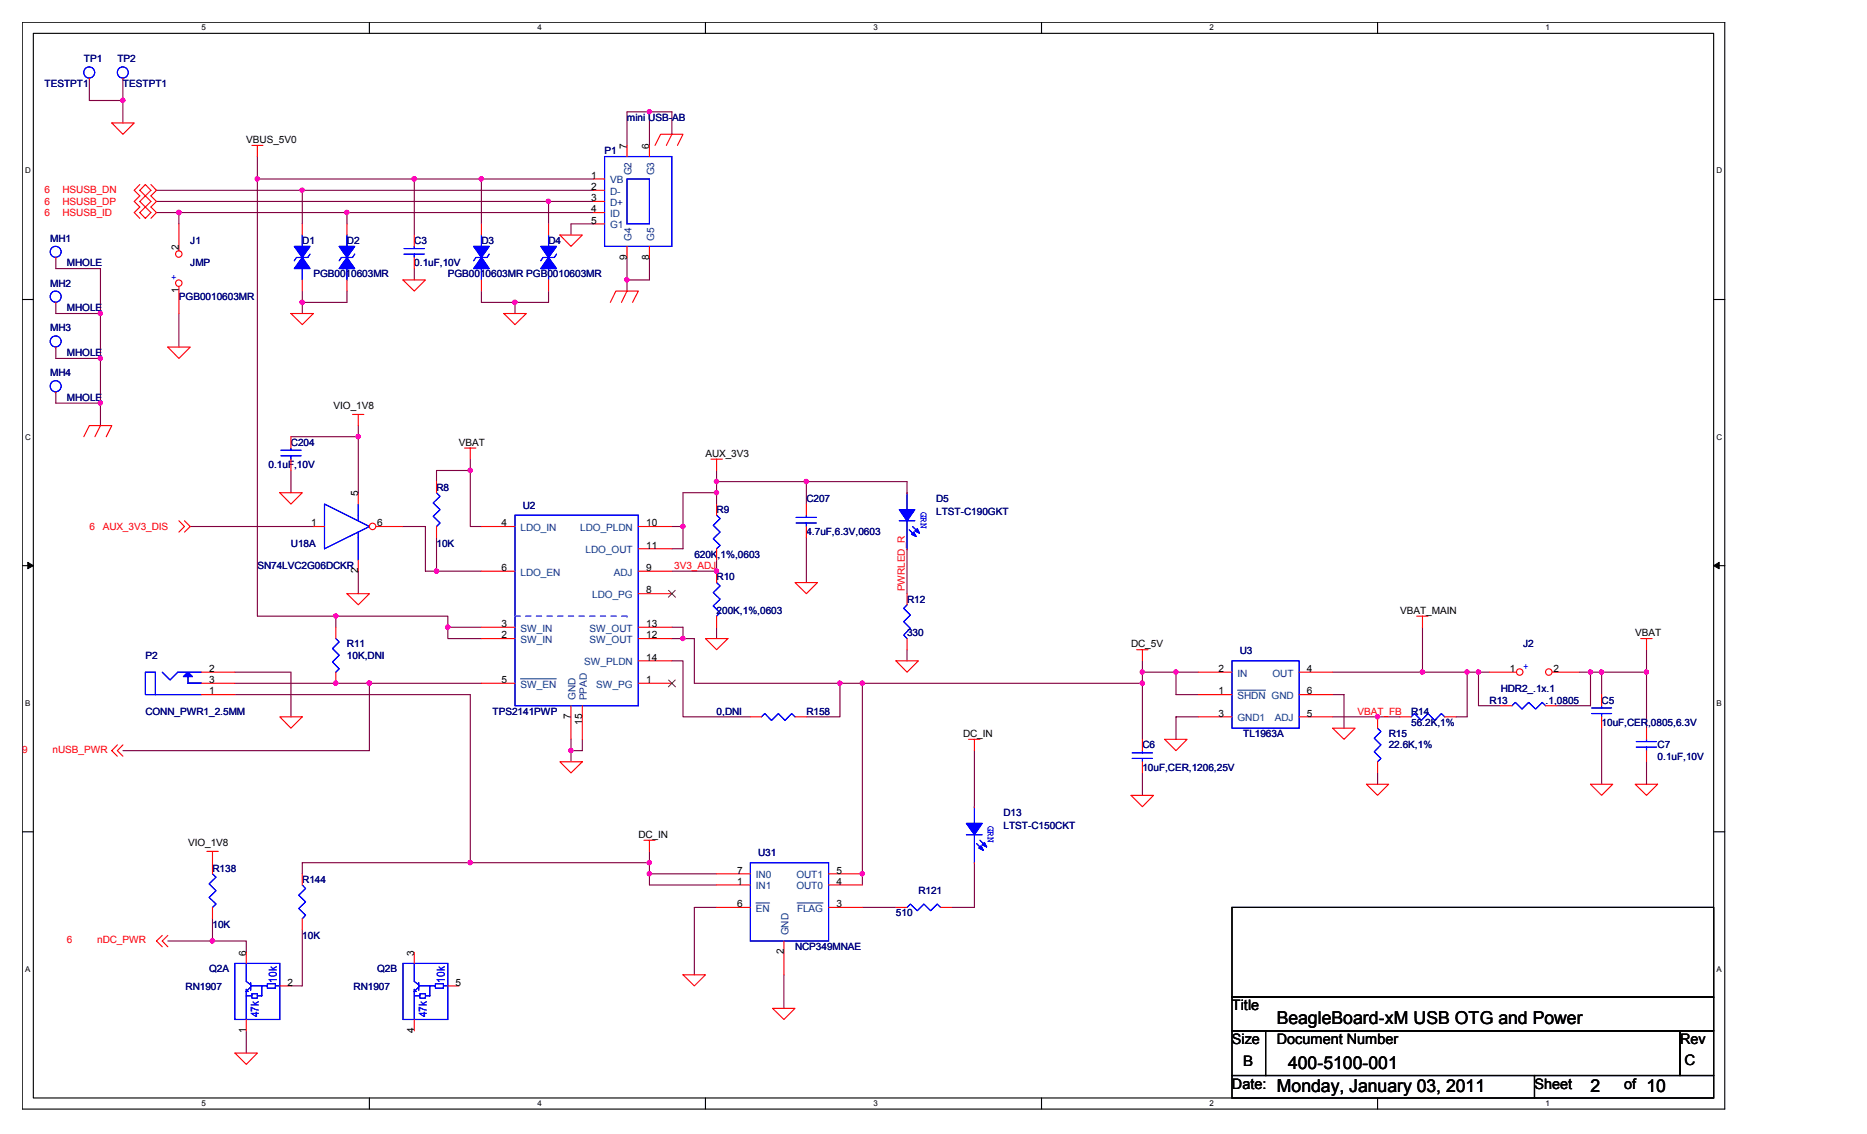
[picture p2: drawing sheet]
<svg xmlns="http://www.w3.org/2000/svg" width="356mm" height="216mm" viewBox="0 0 356 216" stroke-linecap="round" stroke-linejoin="round" font-family="sans-serif">
<path d="M4.2 4.2h324.3v207h-324.3zM6.3 6.3h320.1v202.7h-320.1z" fill="none" stroke="#000" stroke-width=".21"/>
<g fill="#fff">
<path d="M38.4 4.4h.8v1.7h-.8z"/>
<path d="M38.4 209.3h.8v1.6h-.8z"/>
</g>
<path d="M70.4 4.2v2.1M70.4 209v2.2" fill="none" stroke="#000" stroke-width=".21"/>
<g fill="#fff">
<path d="M102.4 4.4h.8v1.7h-.8z"/>
<path d="M102.4 209.3h.8v1.6h-.8z"/>
</g>
<path d="M134.4 4.2v2.1M134.4 209v2.2" fill="none" stroke="#000" stroke-width=".21"/>
<g fill="#fff">
<path d="M166.4 4.4h.8v1.7h-.8z"/>
<path d="M166.4 209.3h.8v1.6h-.8z"/>
</g>
<path d="M198.4 4.2v2.1M198.4 209v2.2" fill="none" stroke="#000" stroke-width=".21"/>
<g fill="#fff">
<path d="M230.4 4.4h.8v1.7h-.8z"/>
<path d="M230.4 209.3h.8v1.6h-.8z"/>
</g>
<path d="M262.4 4.2v2.1M262.4 209v2.2" fill="none" stroke="#000" stroke-width=".21"/>
<g fill="#fff">
<path d="M294.4 4.4h.8v1.7h-.8z"/>
<path d="M294.4 209.3h.8v1.6h-.8z"/>
<path d="M4.8 31.7h1v1.7h-1z"/>
<path d="M326.9 31.7h1.1v1.7h-1.1z"/>
<path d="M4.8 82.3h1v1.7h-1z"/>
<path d="M326.9 82.3h1.1v1.7h-1.1z"/>
</g>
<path d="M4.2 57h2.1M326.4 57h2.1" fill="none" stroke="#000" stroke-width=".21"/>
<g fill="#fff">
<path d="M4.8 133h1v1.7h-1z"/>
<path d="M326.9 133h1v1.7h-1z"/>
</g>
<path d="M4.2 107.7h2.1M326.4 107.7h2.1" fill="none" stroke="#000" stroke-width=".21"/>
<path d="M5.3 107.1l1 .6-1 .6zM326.4 107.7l1-.6v1.2z" fill="#000" stroke="#000" stroke-width=".19"/>
<g fill="#fff">
<path d="M4.8 183.7h1v1.7h-1z"/>
<path d="M326.9 183.7h1v1.7h-1z"/>
</g>
<path d="M4.2 158.4h2.1M326.4 158.4h2.1M234.7 172.8h91.7v17h-91.7zM234.7 189.8h91.7v6.5h-91.7zM234.7 196.3h6.3v8.5h-6.3zM241 196.3h79v8.5h-79zM320 196.3h6.4v8.5h-6.4zM234.7 204.8h57.6v4.2h-57.6zM292.3 204.8h34.1v4.2h-34.1z" fill="none" stroke="#000" stroke-width=".21"/>
<g fill="none" stroke="#800040" stroke-width=".21">
<path d="M17 14.9v4.2h6.4M23.4 14.9v8.5M29.8 38.4h83.2M29.8 36.2h83.2M49 29.8v87.5h15M49 34.1h64M57.6 36.2v6.4M78.9 34.1v10.6M91.7 34.1v8.5M104.5 38.4v4.2M123.7 21.3v6.4M128 25.6v-4.3h-8.6v6.4"/>
<path d="M10.6 49v2.1h8.5v29.9M10.6 57.6v2.1h8.5M29.8 40.5h83.2M34.1 40.5v2.1M34.1 59.7v6.4M57.6 55.4v4.3M66.1 40.5v2.1M66.1 55.4v2.2h-8.5M78.9 51.1v2.2M91.7 55.4v2.2h12.8v-2.2M98.1 57.6v2.1M113 42.6h-4.2v2.1"/>
<path d="M119.4 49v6.4M123.7 49v4.3h-4.3M10.6 66.1v2.1h8.5M10.6 74.6v2.1h8.5M55.4 89.6v4.2M55.4 83.1h12.8M68.2 81v12.8M89.6 89.6v10.6h2.1M89.6 89.6h-6.5v2.1M89.6 87.4v2.2M136.5 89.6v2.1h17.1M136.5 93.8h-6.4v10.7h-2.1"/>
<path d="M136.5 91.7v4.3M153.6 91.7h19.2v2.1M153.6 91.7v4.3M36.2 100.2h23.5M64 117.3h21.3v2.1M64 117.3v2.1M68.2 108.8v4.2M76.7 100.2h4.3v8.6h10.7M83.1 102.4v6.4M85.3 119.4v2.2h6.4M85.3 119.4h6.4M128 119.4h2.1v2.2"/>
<path d="M128 100.2h2.1M128 108.8h8.5M136.5 106.6v4.3M136.5 119.4v2.2M153.6 102.4v8.5M172.8 104.5v8.5M270.9 119.4v8.6M44.7 128h10.7v8.5M44.7 132.2h44.9v32.1M44.7 130.1h47M70.4 130.1v12.8h-47M128 125.8h2.1v10.7h12.8"/>
<path d="M128 121.6h4.2v8.5h27.8v6.4h-6.4M160 130.1h57.6M164.3 130.1v38.4M172.8 123.7v2.1M217.6 128h10.7M217.6 125.8v15M224 128v4.2h4.3M228.3 136.5h-4.3v4.3M253.8 128h29.9M253.8 136.5h12.9M253.8 132.2h2.2v6.4M279.4 128v8.5h-2.1"/>
<path d="M281.6 128v6.4h4.2M300.8 128h12.8M302.9 128v6.4h-6.4M305.1 128v4.2M305.1 138.6v10.7M313.6 123.7v14.9M108.8 140.8v4.2M110.9 140.8v2.1h-2.1M185.6 142.9v10.7M217.6 147.2v4.2M262.4 147.2v2.1M313.6 145v4.3"/>
<path d="M32 179.2h8.5M40.5 179.2h6.4v2.1M40.5 174.9v4.3M57.6 177v10.7h-2.2M123.7 162.1v6.4h12.8M123.7 164.3h-66.1v2.1M123.7 166.4h12.8M136.5 172.8h-4.3v12.8M164.3 172.8h6.3M185.6 164.3v8.5h-4.3M46.9 196.3v4.2M149.3 185.6v6.4"/>
</g>
<g fill="#f0f" stroke="#f0f" stroke-width=".21">
<circle cx="130.1" cy="100.2" r=".4"/>
<circle cx="104.5" cy="38.3" r=".4"/>
<circle cx="66.1" cy="40.4" r=".4"/>
<circle cx="57.5" cy="36.2" r=".4"/>
<circle cx="49" cy="34.1" r=".4"/>
<circle cx="119.4" cy="53.3" r=".4"/>
<circle cx="78.9" cy="34.1" r=".4"/>
<circle cx="91.7" cy="34.1" r=".4"/>
<circle cx="313.6" cy="127.9" r=".4"/>
<circle cx="305" cy="127.9" r=".4"/>
<circle cx="130.1" cy="121.6" r=".4"/>
<circle cx="123.7" cy="21.3" r=".4"/>
<circle cx="98.1" cy="57.5" r=".4"/>
<circle cx="23.4" cy="19.1" r=".4"/>
<circle cx="57.5" cy="57.5" r=".4"/>
<circle cx="262.4" cy="136.5" r=".4"/>
<circle cx="224" cy="127.9" r=".4"/>
<circle cx="70.3" cy="130.1" r=".4"/>
<circle cx="63.9" cy="130.1" r=".4"/>
<circle cx="34.1" cy="40.4" r=".4"/>
<circle cx="89.6" cy="89.6" r=".4"/>
<circle cx="302.9" cy="127.9" r=".4"/>
<circle cx="108.7" cy="142.9" r=".4"/>
<circle cx="85.3" cy="119.4" r=".4"/>
<circle cx="63.9" cy="117.3" r=".4"/>
<circle cx="19.1" cy="76.7" r=".4"/>
<circle cx="19.1" cy="59.7" r=".4"/>
<circle cx="19.1" cy="68.2" r=".4"/>
<circle cx="281.6" cy="127.9" r=".4"/>
<circle cx="279.4" cy="127.9" r=".4"/>
<circle cx="83.1" cy="108.7" r=".4"/>
<circle cx="270.9" cy="127.9" r=".4"/>
<circle cx="136.5" cy="93.8" r=".4"/>
<circle cx="136.5" cy="108.7" r=".4"/>
<circle cx="153.6" cy="91.7" r=".4"/>
<circle cx="68.2" cy="83.1" r=".4"/>
<circle cx="136.5" cy="91.7" r=".4"/>
<circle cx="89.6" cy="164.2" r=".4"/>
<circle cx="217.6" cy="130.1" r=".4"/>
<circle cx="164.2" cy="130.1" r=".4"/>
<circle cx="217.6" cy="127.9" r=".4"/>
<circle cx="40.4" cy="179.1" r=".4"/>
<circle cx="164.2" cy="166.3" r=".4"/>
<circle cx="160" cy="130.1" r=".4"/>
<circle cx="123.7" cy="166.3" r=".4"/>
<circle cx="123.7" cy="164.2" r=".4"/>
</g>
<g fill="none" stroke="#f00" stroke-width=".21">
<path d="M23.4 14.9h.1M21.3 23.4h4.3l-2.2 2.2zM26.6 35.1l-1 1.1 1 1.1-1 1.1 1 1-1 1.1 1 1.1M27.7 39.4l1 1.1-1 1.1-1.1-1.1zM27.7 35.1l1 1.1-1 1.1-1.1-1.1zM27.7 37.3l1 1.1-1 1M27.7 37.3l-1.1 1.1 1.1 1M28.7 35.1l1.1 1.1-1.1 1.1 1.1 1.1-1.1 1 1.1 1.1-1.1 1.1M48 27.7h2.1M49 27.7v2.1M124.8 27.7l1-2.1h4.3l-1.1 2.1M128 25.6l-1.1 2.1"/>
<path d="M55.4 59.7h4.3l-2.1 2.1zM76.7 53.3h4.3l-2.1 2.1zM96 59.7h4.2l-2.1 2.1zM106.6 44.7h4.3l-2.1 2.2zM116.2 57.6l1.1-2.2h4.3l-1.1 2.2M119.4 55.4l-1 2.2M32 66.1h4.2l-2.1 2.1zM67.1 78.9h2.2M68.2 78.9v2.1M16 83.1l1-2.1h4.3l-1.1 2.1M19.1 81l-1 2.1M34.1 99.1l1 1.1-1 1.1"/>
<path d="M35.1 99.1l1.1 1.1-1.1 1.1M53.3 93.8h4.3l-2.2 2.2zM88.5 85.3h2.1M89.6 85.3v2.1M135.4 87.4h2.2M136.5 87.4v2.2M153.6 96v2.1M66.1 113h4.3l-2.2 2.1zM151.4 110.9h4.3l-2.1 2.1zM153.6 100.2v2.2M172.8 113v2.1M269.8 117.3h2.2"/>
<path d="M270.9 117.3v2.1M53.3 136.5h4.3l-2.2 2.1zM134.4 121.6h4.2l-2.1 2.1zM170.6 125.8h4.3l-2.1 2.2zM172.8 121.6v2.1M216.5 123.7h2.2M217.6 123.7v2.1M253.8 138.6h4.3l-2.1 2.2zM312.5 121.6h2.2M313.6 121.6v2.1M22.4 141.8l-1.1 1.1 1.1 1.1M23.4 141.8l-1 1.1 1 1.1"/>
<path d="M106.6 145h4.3l-2.1 2.2zM122.6 160h2.2M123.7 160v2.1M184.5 140.8h2.1M185.6 140.8v2.1M215.4 151.4h4.3l-2.1 2.2zM221.8 140.8h4.3l-2.1 2.1zM260.3 149.3h4.2l-2.1 2.1zM302.9 149.3h4.3l-2.1 2.1zM311.4 149.3h4.3l-2.1 2.1zM30.9 178.1l-1.1 1.1 1.1 1.1M32 178.1l-1.1 1.1 1.1 1.1"/>
<path d="M39.4 162.1h2.2M40.5 162.1v2.2M78.9 181.3v2.1M78.9 194.1v2.2M85.3 187.7h2.1M130.1 185.6h4.3l-2.2 2.1zM147.2 192h4.2l-2.1 2.1zM44.7 200.5h4.3l-2.1 2.1z"/>
</g>
<g fill="none" stroke="#00f" stroke-width=".21">
<path d="M151.6 99.6h3.9M151.6 98.5h3.9M153.6 98.1v.4M153.6 99.6v.6M172.8 115.1l-.7 .7 1.3 1.3-1.3 1.3 1.3 1.2-1.3 1.3 .7 .7M76.7 183.4h8.6v10.7h-8.6zM78.9 183.4v3.5l.9 .6M78.9 188.3v5.8M78.9 189.6h1.1M79.8 187.9l-.9 .9h.4M79.8 187.1v1.5M79.8 187.7h3.1"/>
<path d="M80 189.2h1v.8h-1zM81.9 187.7v1.9h-.9M82.9 187.3h1.6v.8h-1.6zM84.5 187.7h.8"/>
<circle cx="23.4" cy="13.8" r="1.05"/>
</g>
<circle cx="289.5" cy="127.9" r=".62" fill="#fff" stroke="#f00" stroke-width=".21"/>
<path d="M283.7 128h5.1" fill="none" stroke="#f00" stroke-width=".21"/>
<circle cx="295" cy="127.9" r=".62" fill="#fff" stroke="#f00" stroke-width=".21"/>
<g fill="none" stroke="#f00" stroke-width=".21">
<path d="M17 14.9h.1M10.6 49h.1M57.6 42.6v2.1M57.6 53.3v2.1M10.6 74.6h.1M55.4 83.1v2.2M55.4 87.4v2.2M172.8 93.8h.1M136.5 108.8v2.1M136.5 117.3v2.1M172.8 104.5h.1M266.7 136.5h2.1"/>
<path d="M275.2 136.5h2.1M285.8 134.4h2.2M294.4 134.4h2.1M295.7 128h5.1M313.6 138.6v2.2M217.6 140.8v2.1M217.6 145v2.2M313.6 142.9v2.1"/>
</g>
<g fill="none" stroke="#00f" stroke-width=".21">
<path d="M57.6 44.7v2.2M57.6 51.1v2.2M59.1 48.4l-.5 .6h-2.1l-.5 .7M53.5 86.8h3.9M53.5 85.7h3.9M55.4 85.3v.4M55.4 86.8v.6M171.3 99.1h2.9M172.8 93.8v10.7M136.5 110.9l.7 .6-1.4 1.3 1.4 1.3-1.4 1.3 1.4 1.3-.7 .6M173.2 100.9l1.3 1.2M173.8 100.2l1.3 1.3"/>
<path d="M268.8 136.5l.6-.7 1.3 1.4 1.3-1.4 1.3 1.4 1.2-1.4 .7 .7M288 134.4l.6-.7 1.3 1.3 1.3-1.3 1.3 1.3 1.3-1.3 .6 .7M215.6 144.4h3.9M215.6 143.3h3.9M217.6 142.9v.4M217.6 144.4v.6M311.7 142.2h3.8M311.7 141.2h3.8M313.6 140.8v.4M313.6 142.2v.7"/>
<circle cx="17" cy="13.8" r="1.05"/>
<circle cx="10.6" cy="47.9" r="1.04"/>
<circle cx="10.6" cy="73.5" r="1.05"/>
</g>
<g fill="#00f" stroke="#00f" stroke-width=".21">
<path d="M57.6 49l1.5 2.1h-3.1z" fill-rule="evenodd"/>
<path d="M56 46.9h3.1l-1.5 2.1z" fill-rule="evenodd"/>
<path d="M57.6 49l1.5 2.1h-3.1z" fill-rule="evenodd"/>
<path d="M56 46.9h3.1l-1.5 2.1z" fill-rule="evenodd"/>
<path d="M174 101.3l.5 .8-.9-.4z" fill-rule="evenodd"/>
<path d="M174.2 101.1l.5-.4 .4 .8z" fill-rule="evenodd"/>
<path d="M171.3 97h2.9l-1.4 2.1z" fill-rule="evenodd"/>
<path d="M174 101.3l.5 .8-.9-.4z" fill-rule="evenodd"/>
<path d="M174.2 101.1l.5-.4 .4 .8z" fill-rule="evenodd"/>
<path d="M171.3 97h2.9l-1.4 2.1z" fill-rule="evenodd"/>
</g>
<circle cx="34.1" cy="53.9" r=".62" fill="#fff" stroke="#f00" stroke-width=".21"/>
<path d="M34.1 54.6v5.1" fill="none" stroke="#f00" stroke-width=".21"/>
<circle cx="34.1" cy="48.4" r=".62" fill="#fff" stroke="#f00" stroke-width=".21"/>
<g fill="none" stroke="#f00" stroke-width=".21">
<path d="M113 36.2h2.1M113 38.4h2.1M113 34.1h2.1M119.4 27.7v2.1M123.7 27.7v2.1M10.6 57.6h.1M34.1 42.6v5.2M66.1 42.6v2.1M66.1 53.3v2.1M78.9 44.7v2.2M78.9 49v2.1M91.7 42.6v2.1"/>
<path d="M91.7 53.3v2.1M104.5 42.6v2.1M104.5 53.3v2.1M113 40.5h2.1M113 42.6h2.1M119.4 46.9v2.1M123.7 46.9v2.1M68.2 93.8v2.2M136.5 96v2.1M59.7 100.2h2.1M68.2 106.6v2.2M91.7 100.2h6.4"/>
<path d="M91.7 108.8h6.4M91.7 119.4h6.4M121.6 100.2h6.4M121.6 108.8h6.4M121.6 104.5h6.4M121.6 113h6.4M121.6 119.4h6.4M136.5 104.5v2.1M91.7 121.6h6.4M91.7 130.1h6.4M108.8 134.4v6.4M110.9 134.4v6.4"/>
<path d="M121.6 121.6h6.4M121.6 125.8h6.4M121.6 130.1h6.4M142.9 136.5h2.1M151.4 136.5h2.2M262.4 136.5v2.1M185.6 153.6h.1M262.4 145v2.2M40.5 164.3v2.1M40.5 172.8v2.1M57.6 166.4v2.1M57.6 174.9v2.1"/>
<path d="M136.5 166.4h6.4M136.5 168.5h6.4M136.5 172.8h6.4M149.3 179.2v6.4M157.8 166.4h6.5M157.8 168.5h6.5M157.8 172.8h6.5M170.6 172.8h2.2M179.2 172.8h2.1M185.6 164.3h.1"/>
</g>
<g fill="none" stroke="#00f" stroke-width=".21">
<path d="M115.1 29.8h12.9v17.1h-12.9zM119.4 34.1h4.3v8.5h-4.3zM66.1 44.7v2.2M66.1 51.1v2.2M67.6 48.4l-.5 .6h-2.1l-.4 .7M77 48.4h3.8M77 47.3h3.8M78.9 46.9v.4M78.9 48.4v.6M91.7 44.7v2.2M91.7 51.1v2.2M93.2 48.4l-.4 .6h-2.2l-.4 .7"/>
<path d="M104.5 44.7v2.2M104.5 51.1v2.2M106 48.4l-.4 .6h-2.2l-.4 .7M61.8 96l8.6 4.2-8.6 4.3zM68.2 96v3.1M98.1 98.1h23.5v36.3h-23.5zM136.5 98.1l.7 .6-1.4 1.3 1.4 1.3-1.4 1.3 1.4 1.2-.7 .7M68.2 101.3v5.3M145 136.5l.7-.7 1.2 1.4 1.4-1.4 1.2 1.4 1.3-1.4 .6 .7M262.4 138.6l.6 .7-1.3 1.2 1.3 1.3-1.3 1.3 1.3 1.3-.6 .6M184.1 158.9h3M185.6 153.6v10.7"/>
<path d="M186.6 160l1.3 1.2M40.5 166.4l.6 .6-1.3 1.3 1.3 1.3-1.3 1.3 1.3 1.2-.6 .7M57.6 168.5l.6 .7-1.3 1.2 1.3 1.3-1.3 1.3 1.3 1.2-.6 .7M142.9 164.3h14.9v14.9h-14.9zM172.8 172.8l.6-.7 1.3 1.3 1.3-1.3 1.2 1.3 1.3-1.3 .7 .7M186 160.6l1.3 1.3"/>
<circle cx="10.6" cy="56.5" r="1.05"/>
</g>
<path d="M98.1 117.3h21.3M119.4 117.3h.1" fill="none" stroke="#fff" stroke-width=".19" stroke-dasharray="1 1 1 1 1 1 1 1"/>
<path d="M98.1 117.3h21.3M119.4 117.3h.1" fill="none" stroke="#00f" stroke-width=".19" stroke-dasharray="1 1 1 1 1 1 1 1"/>
<path d="M127.3 112.4l1.4 1.3M128.6 112.4l-1.3 1.3M127.3 129.5l1.4 1.3M128.6 129.5l-1.3 1.3" fill="none" stroke="#804000" stroke-width=".19"/>
<path d="M99.1 129.2h6.9M144 171.9h2.6M151.8 171.9h5" fill="none" stroke="#004080" stroke-width=".19"/>
<g fill="#00f" stroke="#00f" stroke-width=".21">
<path d="M66.1 49l1.5 2.1h-3z" fill-rule="evenodd"/>
<path d="M64.6 46.9h3l-1.5 2.1z" fill-rule="evenodd"/>
<path d="M66.1 49l1.5 2.1h-3z" fill-rule="evenodd"/>
<path d="M64.6 46.9h3l-1.5 2.1z" fill-rule="evenodd"/>
<path d="M91.7 49l1.5 2.1h-3z" fill-rule="evenodd"/>
<path d="M90.2 46.9h3l-1.5 2.1z" fill-rule="evenodd"/>
<path d="M91.7 49l1.5 2.1h-3z" fill-rule="evenodd"/>
<path d="M90.2 46.9h3l-1.5 2.1z" fill-rule="evenodd"/>
<path d="M104.5 49l1.5 2.1h-3z" fill-rule="evenodd"/>
<path d="M103 46.9h3l-1.5 2.1z" fill-rule="evenodd"/>
<path d="M104.5 49l1.5 2.1h-3z" fill-rule="evenodd"/>
<path d="M103 46.9h3l-1.5 2.1z" fill-rule="evenodd"/>
<path d="M186.4 161.5l.5-.5 .4 .9z" fill-rule="evenodd"/>
<path d="M187.1 160.8l.4-.4 .4 .8z" fill-rule="evenodd"/>
<path d="M184.1 156.8h3l-1.5 2.1z" fill-rule="evenodd"/>
<path d="M186.4 161.5l.5-.5 .4 .9z" fill-rule="evenodd"/>
<path d="M187.1 160.8l.4-.4 .4 .8z" fill-rule="evenodd"/>
<path d="M184.1 156.8h3l-1.5 2.1z" fill-rule="evenodd"/>
</g>
<circle cx="71" cy="100.2" r=".62" fill="#fff" stroke="#f00" stroke-width=".21"/>
<g fill="none" stroke="#f00" stroke-width=".21">
<path d="M10.6 66.1h.1M83.1 91.7v2.1M64 119.4v2.2M71.6 100.2h5.1M83.1 100.2v2.2M38.4 128h6.3M38.4 130.1h6.3M38.4 132.2h6.3M64 128v2.1M228.3 128h6.4M228.3 132.2h6.4M228.3 136.5h6.4"/>
<path d="M247.4 128h6.4M247.4 132.2h6.4M247.4 136.5h6.4M305.1 132.2v2.2M305.1 136.5v2.1M46.9 181.3v2.1M46.9 194.1v2.2M53.3 187.7h2.1"/>
</g>
<g fill="none" stroke="#00f" stroke-width=".21">
<path d="M83.1 93.8l.7 .7-1.3 1.3 1.3 1.2-1.3 1.3 1.3 1.3-.7 .6M27.7 128h1.9v4.2h-1.9zM29.6 132.2h8.8M30.9 128l1.5 1.5 1.5-1.5h4.5M35.8 128.8v1.3h2.6h-2.6M64 121.6l.6 .6-1.3 1.3 1.3 1.3-1.3 1.2 1.3 1.3-.6 .7M234.7 125.8h12.7v12.8h-12.7zM303.1 135.8h3.9M303.1 134.8h3.9M305.1 134.4v.4M305.1 135.8v.7M44.7 183.4h8.6v10.7h-8.6z"/>
<path d="M46.9 183.4v3.5l.9 .6M46.9 188.3v5.8M46.9 189.6h1.1M47.8 187.9l-.9 .9h.4M47.8 187.1v1.5M47.8 187.7h3.1M48 189.2h1v.8h-1zM49.9 187.7v1.9h-.9M50.9 187.3h1.6v.8h-1.6zM52.5 187.7h.8"/>
<circle cx="10.6" cy="65" r="1.04"/>
</g>
<g fill="#00f" stroke="#00f" stroke-width=".21">
<path d="M34.9 128.8l.9-.8 .9 .8z" fill-rule="evenodd"/>
<path d="M34.9 128.8l.9-.8 .9 .8z" fill-rule="evenodd"/>
</g>
<path d="M235.7 131.4h5.3" fill="none" stroke="#004080" stroke-width=".19"/>
<g fill="#f0f" stroke="#f0f" stroke-width=".21">
<circle cx="130.1" cy="100.2" r=".4"/>
<circle cx="104.5" cy="38.3" r=".4"/>
<circle cx="66.1" cy="40.4" r=".4"/>
<circle cx="57.5" cy="36.2" r=".4"/>
<circle cx="49" cy="34.1" r=".4"/>
<circle cx="119.4" cy="53.3" r=".4"/>
<circle cx="78.9" cy="34.1" r=".4"/>
<circle cx="91.7" cy="34.1" r=".4"/>
<circle cx="313.6" cy="127.9" r=".4"/>
<circle cx="305" cy="127.9" r=".4"/>
<circle cx="130.1" cy="121.6" r=".4"/>
<circle cx="123.7" cy="21.3" r=".4"/>
<circle cx="98.1" cy="57.5" r=".4"/>
<circle cx="23.4" cy="19.1" r=".4"/>
<circle cx="57.5" cy="57.5" r=".4"/>
<circle cx="262.4" cy="136.5" r=".4"/>
<circle cx="224" cy="127.9" r=".4"/>
<circle cx="70.3" cy="130.1" r=".4"/>
<circle cx="63.9" cy="130.1" r=".4"/>
<circle cx="34.1" cy="40.4" r=".4"/>
<circle cx="89.6" cy="89.6" r=".4"/>
<circle cx="302.9" cy="127.9" r=".4"/>
<circle cx="108.7" cy="142.9" r=".4"/>
<circle cx="85.3" cy="119.4" r=".4"/>
<circle cx="63.9" cy="117.3" r=".4"/>
<circle cx="19.1" cy="76.7" r=".4"/>
<circle cx="19.1" cy="59.7" r=".4"/>
<circle cx="19.1" cy="68.2" r=".4"/>
<circle cx="281.6" cy="127.9" r=".4"/>
<circle cx="279.4" cy="127.9" r=".4"/>
<circle cx="83.1" cy="108.7" r=".4"/>
<circle cx="270.9" cy="127.9" r=".4"/>
<circle cx="136.5" cy="93.8" r=".4"/>
<circle cx="136.5" cy="108.7" r=".4"/>
<circle cx="153.6" cy="91.7" r=".4"/>
<circle cx="68.2" cy="83.1" r=".4"/>
<circle cx="136.5" cy="91.7" r=".4"/>
<circle cx="89.6" cy="164.2" r=".4"/>
<circle cx="217.6" cy="130.1" r=".4"/>
<circle cx="164.2" cy="130.1" r=".4"/>
<circle cx="217.6" cy="127.9" r=".4"/>
<circle cx="40.4" cy="179.1" r=".4"/>
<circle cx="164.2" cy="166.3" r=".4"/>
<circle cx="160" cy="130.1" r=".4"/>
<circle cx="123.7" cy="166.3" r=".4"/>
<circle cx="123.7" cy="164.2" r=".4"/>
</g>
<g font-size="3.4">
<text x="243.2" y="195">BeagleBoard-xM USB OTG and Power</text>
<text x="245.3" y="203.5">400-5100-001</text>
<text x="243.2" y="207.8">Monday, January 03, 2011</text>
<text x="302.9" y="207.8">2</text>
<text x="313.6" y="207.8">10</text>
</g>
<g font-size="2.8">
<text x="234.7" y="192.3">Title</text>
<text x="234.7" y="198.8">Size</text>
<text x="236.8" y="203">B</text>
<text x="243.2" y="198.8">Document Number</text>
<text x="320" y="198.8">Rev</text>
<text x="320.8" y="202.8">C</text>
<text x="234.7" y="207.3">Date:</text>
<text x="292.3" y="207.3">Sheet</text>
<text x="309.3" y="207.3">of</text>
</g>
<g font-size="2.1" fill="#00f">
<text x="52.7" y="187.1" transform="rotate(-90 52.7 187.1)">10k</text>
<text x="84.7" y="187.1" transform="rotate(-90 84.7 187.1)">10k</text>
<text x="49.3" y="193.7" transform="rotate(-90 49.3 193.7)">47k</text>
<text x="81.3" y="193.7" transform="rotate(-90 81.3 193.7)">47k</text>
</g>
<g font-size="1.9" fill="#000080">
<text x="16" y="11.9">TP1</text>
<text x="22.4" y="11.9">TP2</text>
<text x="8.5" y="16.6">TESTPT1</text>
<text x="23.4" y="16.6">TESTPT1</text>
<text x="119.4" y="23">mini USB-AB</text>
<text x="115.1" y="29.4">P1</text>
<text x="9.6" y="46">MH1</text>
<text x="36.2" y="46.4">J1</text>
<text x="57.6" y="46.4">D1</text>
<text x="66.1" y="46.4">D2</text>
<text x="78.9" y="46.4">C3</text>
<text x="91.7" y="46.4">D3</text>
<text x="104.5" y="46.4">D4</text>
<text x="12.7" y="50.7">MHOLE</text>
<text x="36.2" y="50.7">JMP</text>
<text x="59.7" y="52.8">PGB0010603MR</text>
<text x="78.9" y="50.7">0.1uF,10V</text>
<text x="85.3" y="52.8">PGB0010603MR PGB0010603MR</text>
<text x="9.6" y="54.6">MH2</text>
<text x="12.7" y="59.3">MHOLE</text>
<text x="34.1" y="57.1">PGB0010603MR</text>
<text x="9.6" y="63.1">MH3</text>
<text x="9.6" y="71.6">MH4</text>
<text x="12.7" y="67.8">MHOLE</text>
<text x="12.7" y="76.3">MHOLE</text>
<text x="51.1" y="89.1">0.1uF,10V</text>
<text x="55.4" y="84.8">C204</text>
<text x="83.1" y="93.4">R8</text>
<text x="153.6" y="95.5">C207</text>
<text x="178.3" y="95.5">D5</text>
<text x="99.6" y="96.8">U2</text>
<text x="136.5" y="97.7">R9</text>
<text x="153.6" y="101.9">4.7uF,6.3V,0603</text>
<text x="178.3" y="98.1">LTST-C190GKT</text>
<text x="55.4" y="104.1">U18A</text>
<text x="83.1" y="104.1">10K</text>
<text x="132.2" y="106.2">620K,1%,0603</text>
<text x="49" y="108.3">SN74LVC2G06DCKR</text>
<text x="136.5" y="110.4">R10</text>
<text x="136.5" y="116.8">200K,1%,0603</text>
<text x="172.8" y="114.7">R12</text>
<text x="27.7" y="125.4">P2</text>
<text x="66.1" y="123.3">R11</text>
<text x="66.1" y="125.4">10K,DNI</text>
<text x="172.8" y="121.1">330</text>
<text x="236.1" y="124.5">U3</text>
<text x="290.1" y="123.3">J2</text>
<text x="285.8" y="131.8">HDR2_.1x.1</text>
<text x="27.7" y="136.1">CONN_PWR1_2.5MM</text>
<text x="93.8" y="136.1">TPS2141PWP</text>
<text x="136.5" y="136.1">0,DNI</text>
<text x="153.6" y="136.1">R158</text>
<text x="268.8" y="136.1">R14</text>
<text x="283.7" y="133.9">R13</text>
<text x="294.4" y="133.9">.1,0805</text>
<text x="305.1" y="133.9">C5</text>
<text x="217.6" y="142.5">C6</text>
<text x="236.8" y="140.3">TL1963A</text>
<text x="264.5" y="140.3">R15</text>
<text x="264.5" y="142.5">22.6K,1%</text>
<text x="268.8" y="138.2">56.2K,1%</text>
<text x="305.1" y="138.2">10uF,CER,0805,6.3V</text>
<text x="315.7" y="142.5">C7</text>
<text x="217.6" y="146.7">10uF,CER,1206,25V</text>
<text x="315.7" y="144.6">0.1uF,10V</text>
<text x="191.1" y="155.3">D13</text>
<text x="191.1" y="157.8">LTST-C150CKT</text>
<text x="40.5" y="165.9">R138</text>
<text x="144.4" y="162.9">U31</text>
<text x="57.6" y="168.1">R144</text>
<text x="174.9" y="170.2">R121</text>
<text x="40.5" y="176.6">10K</text>
<text x="57.6" y="178.7">10K</text>
<text x="170.6" y="174.5">510</text>
<text x="39.8" y="185.1">Q2A</text>
<text x="71.8" y="185.1">Q2B</text>
<text x="151.4" y="180.8">NCP349MNAE</text>
<text x="35.3" y="188.6">RN1907</text>
<text x="67.4" y="188.6">RN1907</text>
</g>
<g font-size="1.9">
<text x="46.9" y="27.3">VBUS_5V0</text>
<text x="119.4" y="28.3" transform="rotate(-90 119.4 28.3)">7</text>
<text x="123.7" y="28.3" transform="rotate(-90 123.7 28.3)">6</text>
<text x="112.6" y="34">1</text>
<text x="112.6" y="36.2">2</text>
<text x="112.6" y="38.3">3</text>
<text x="112.6" y="40.4">4</text>
<text x="34" y="47.5" transform="rotate(-90 34 47.5)">2</text>
<text x="112.6" y="42.6">5</text>
<text x="119.4" y="49.4" transform="rotate(-90 119.4 49.4)">9</text>
<text x="123.7" y="49.4" transform="rotate(-90 123.7 49.4)">8</text>
<text x="34" y="55.8" transform="rotate(-90 34 55.8)">1</text>
<text x="63.5" y="77.8">VIO_1V8</text>
<text x="87.4" y="84.8">VBAT</text>
<text x="134.4" y="87">AUX_3V3</text>
<text x="68.2" y="94.5" transform="rotate(-90 68.2 94.5)">5</text>
<text x="59.3" y="100.2">1</text>
<text x="71.8" y="100.2">6</text>
<text x="95.5" y="100.2">4</text>
<text x="123.1" y="100.2">10</text>
<text x="123.1" y="104.4">11</text>
<text x="68.2" y="109.2" transform="rotate(-90 68.2 109.2)">2</text>
<text x="95.5" y="108.7">6</text>
<text x="123.1" y="108.7">9</text>
<text x="123.1" y="113">8</text>
<text x="95.5" y="119.4">3</text>
<text x="123.1" y="119.4">13</text>
<text x="266.7" y="116.8">VBAT_MAIN</text>
<text x="95.5" y="121.5">2</text>
<text x="123.1" y="121.5">12</text>
<text x="123.1" y="125.8">14</text>
<text x="215.4" y="123.3">DC_5V</text>
<text x="311.4" y="121.1">VBAT</text>
<text x="39.8" y="127.9">2</text>
<text x="39.8" y="130">3</text>
<text x="95.5" y="130">5</text>
<text x="123.1" y="130">1</text>
<text x="232.1" y="127.9">2</text>
<text x="248.9" y="127.9">4</text>
<text x="287.6" y="127.9">1</text>
<text x="295.9" y="127.9">2</text>
<text x="39.8" y="132.2">1</text>
<text x="108.7" y="136.9" transform="rotate(-90 108.7 136.9)">7</text>
<text x="110.9" y="138" transform="rotate(-90 110.9 138)">15</text>
<text x="232.1" y="132.2">1</text>
<text x="232.1" y="136.4">3</text>
<text x="248.9" y="132.2">6</text>
<text x="248.9" y="136.4">5</text>
<text x="183.4" y="140.3">DC_IN</text>
<text x="35.8" y="161">VIO_1V8</text>
<text x="121.6" y="159.5">DC_IN</text>
<text x="140.4" y="166.3">7</text>
<text x="159.3" y="166.3">5</text>
<text x="140.4" y="168.4">1</text>
<text x="140.4" y="172.7">6</text>
<text x="159.3" y="168.4">4</text>
<text x="159.3" y="172.7">3</text>
<text x="46.9" y="181.9" transform="rotate(-90 46.9 181.9)">6</text>
<text x="78.9" y="181.9" transform="rotate(-90 78.9 181.9)">3</text>
<text x="149.3" y="181.7" transform="rotate(-90 149.3 181.7)">2</text>
<text x="54.8" y="187.7">2</text>
<text x="86.8" y="187.7">5</text>
<text x="46.9" y="196.6" transform="rotate(-90 46.9 196.6)">1</text>
<text x="78.9" y="196.6" transform="rotate(-90 78.9 196.6)">4</text>
</g>
<g font-size="1.9" fill="#004080">
<text x="116.2" y="34.9">VB</text>
<text x="120.3" y="33.4" transform="rotate(-90 120.3 33.4)">G2</text>
<text x="124.6" y="33.4" transform="rotate(-90 124.6 33.4)">G3</text>
<text x="116.2" y="37.1">D-</text>
<text x="116.2" y="39.2">D+</text>
<text x="116.2" y="41.3">ID</text>
<text x="116.2" y="43.5">G1</text>
<text x="120.3" y="45.8" transform="rotate(-90 120.3 45.8)">G4</text>
<text x="124.6" y="45.8" transform="rotate(-90 124.6 45.8)">G5</text>
<text x="99.1" y="101.1">LDO_IN</text>
<text x="110.5" y="101.1">LDO_PLDN</text>
<text x="111.5" y="105.3">LDO_OUT</text>
<text x="99.1" y="109.6">LDO_EN</text>
<text x="112.8" y="113.9">LDO_PG</text>
<text x="116.9" y="109.6">ADJ</text>
<text x="99.1" y="122.4">SW_IN</text>
<text x="99.1" y="120.3">SW_IN</text>
<text x="112.3" y="122.4">SW_OUT</text>
<text x="112.3" y="120.3">SW_OUT</text>
<text x="99.1" y="130.9">SW_EN</text>
<text x="111.3" y="126.7">SW_PLDN</text>
<text x="113.6" y="130.9">SW_PG</text>
<text x="235.7" y="128.8">IN</text>
<text x="242.4" y="128.8">OUT</text>
<text x="109.6" y="133.3" transform="rotate(-90 109.6 133.3)">GND</text>
<text x="111.8" y="133.3" transform="rotate(-90 111.8 133.3)">PPAD</text>
<text x="235.7" y="133.1">SHDN GND</text>
<text x="235.7" y="137.3">GND1</text>
<text x="242.8" y="137.3">ADJ</text>
<text x="144" y="167.2">IN0</text>
<text x="151.7" y="167.2">OUT1</text>
<text x="144" y="169.3">IN1</text>
<text x="144" y="173.6">EN</text>
<text x="151.7" y="169.3">OUT0</text>
<text x="151.8" y="173.6">FLAG</text>
<text x="150.2" y="178.1" transform="rotate(-90 150.2 178.1)">GND</text>
</g>
<g font-size="1.9" fill="#f00">
<text x="8.5" y="41.1">6</text>
<text x="8.5" y="36.8">6</text>
<text x="8.5" y="39">6</text>
<text x="11.9" y="41.1">HSUSB_ID</text>
<text x="11.9" y="36.8">HSUSB_DN</text>
<text x="11.9" y="39">HSUSB_DP</text>
<text x="17" y="100.8">6</text>
<text x="19.6" y="100.8">AUX_3V3_DIS</text>
<text x="128.4" y="108.3">3V3_ADJ</text>
<text x="172.3" y="112.6" transform="rotate(-90 172.3 112.6)">PWRLED_R</text>
<text x="258.5" y="136.1">VBAT_FB</text>
<text x="4.2" y="143.3">9</text>
<text x="10" y="143.3">nUSB_PWR</text>
<text x="12.7" y="179.6">6</text>
<text x="18.5" y="179.6">nDC_PWR</text>
</g>
<g font-size="1.9" fill="#00f">
<text x="33.6" y="53.3" transform="rotate(-90 33.6 53.3)">+</text>
<text x="175.4" y="97.5" transform="rotate(90 175.4 97.5)">GRN</text>
<text x="290.1" y="127.3">+</text>
<text x="188.2" y="157.2" transform="rotate(90 188.2 157.2)">GRN</text>
</g>
<g font-size="1.5">
<text x="38.4" y="5.8">5</text>
<text x="102.4" y="5.8">4</text>
<text x="166.4" y="5.8">3</text>
<text x="230.4" y="5.8">2</text>
<text x="294.4" y="5.8">1</text>
<text x="4.8" y="33">D</text>
<text x="326.9" y="33">D</text>
<text x="4.8" y="83.7">C</text>
<text x="326.9" y="83.7">C</text>
<text x="4.8" y="134.4">B</text>
<text x="326.9" y="134.4">B</text>
<text x="4.8" y="185">A</text>
<text x="326.9" y="185">A</text>
<text x="38.4" y="210.6">5</text>
<text x="102.4" y="210.6">4</text>
<text x="166.4" y="210.6">3</text>
<text x="230.4" y="210.6">2</text>
<text x="294.4" y="210.6">1</text>
</g>
</svg>
